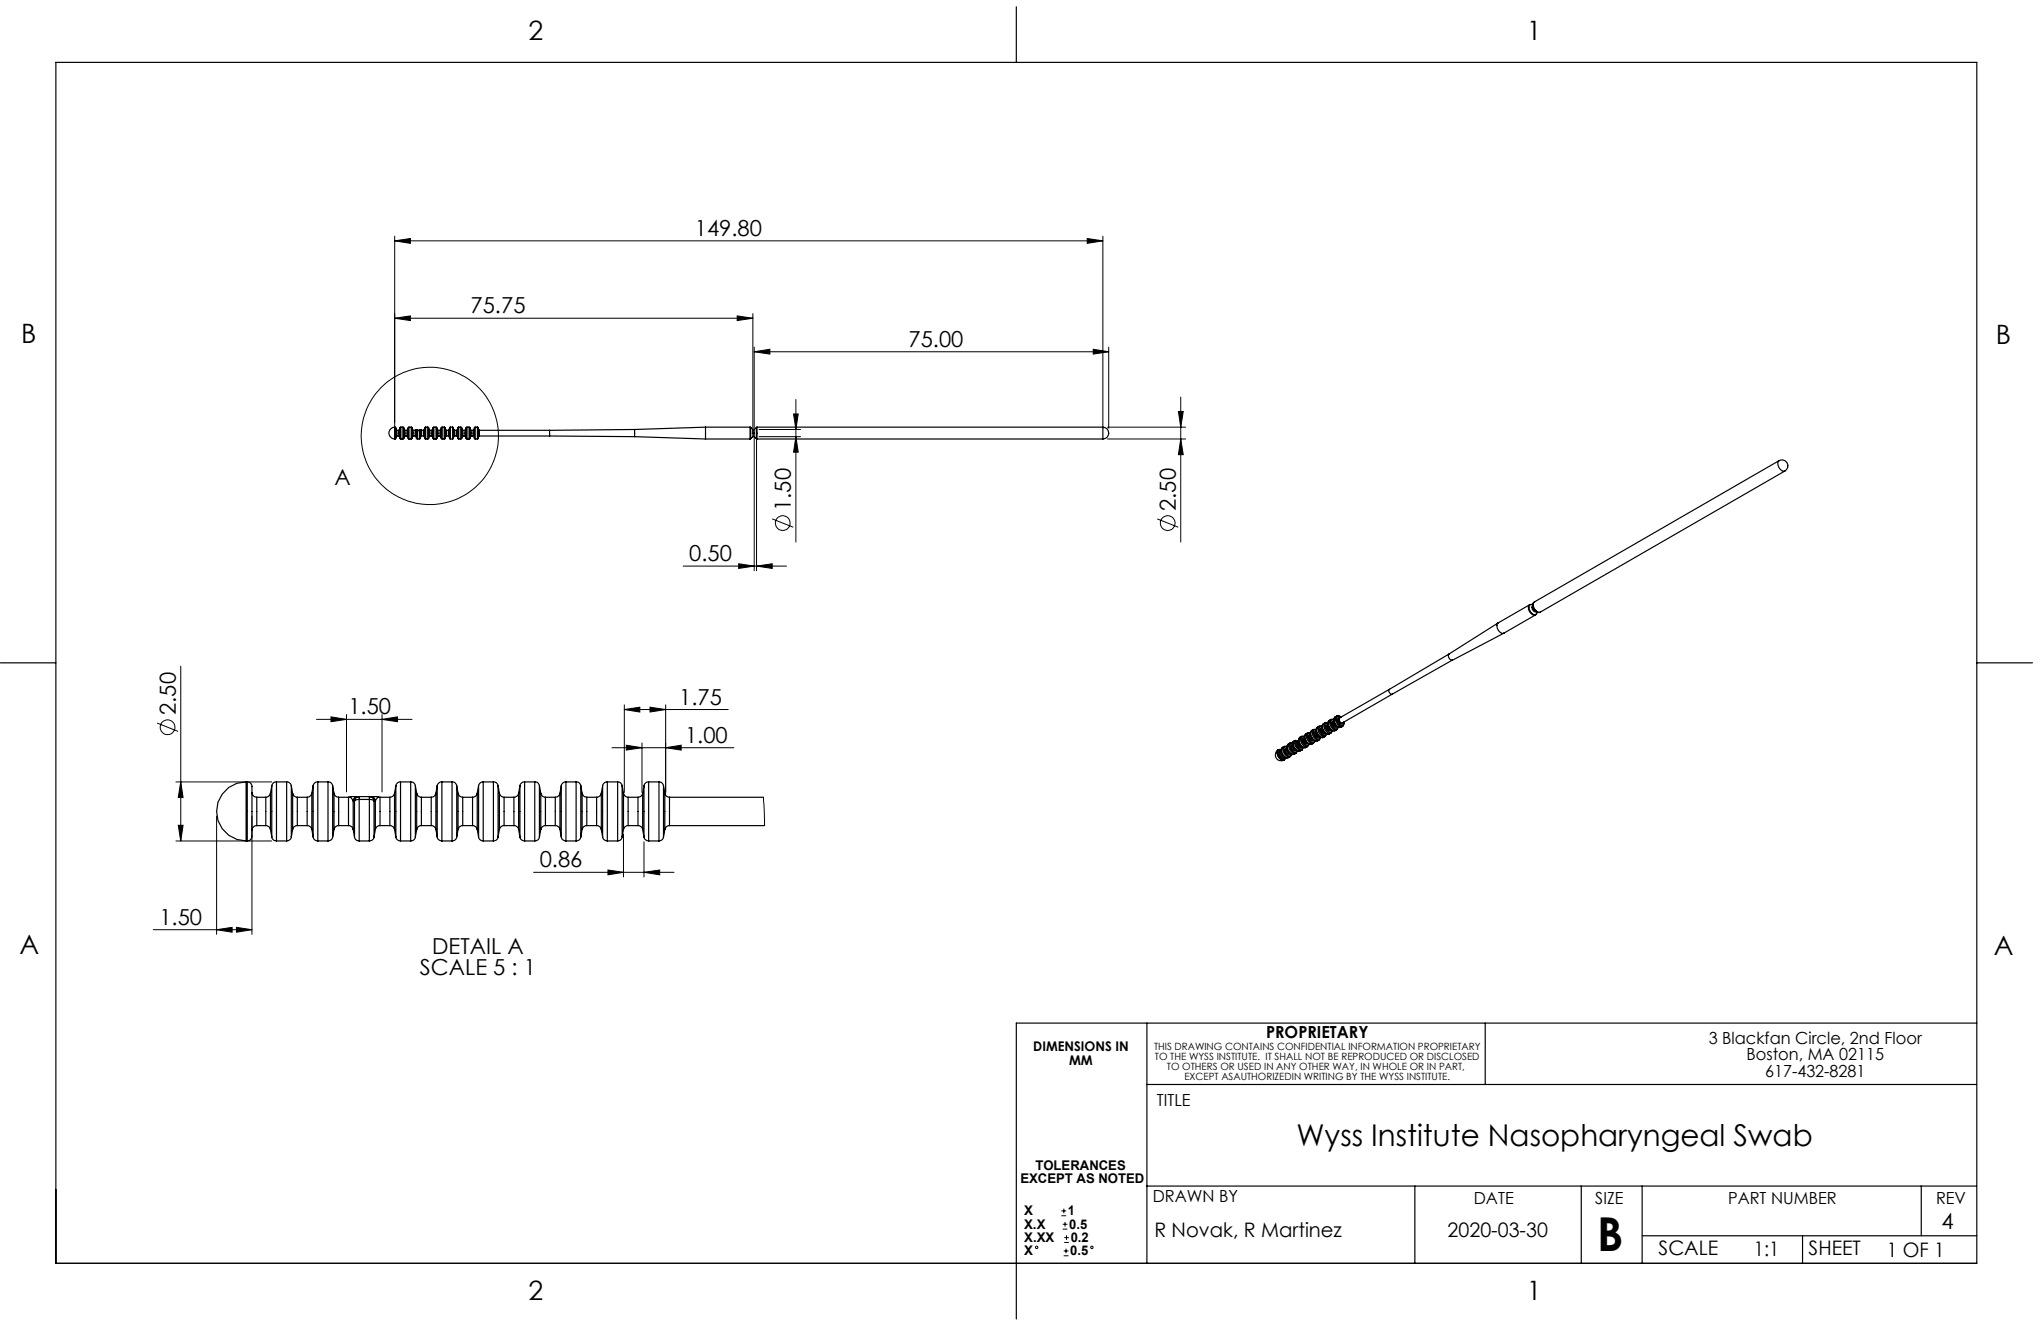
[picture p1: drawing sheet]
<svg xmlns="http://www.w3.org/2000/svg" width="432mm" height="279mm" viewBox="0 0 432 279" stroke-linecap="round" stroke-linejoin="round" font-family="sans-serif">
<g fill="none" stroke="#000" stroke-width=".21">
<path d="M83.5 50.9l3.3-.5v1.1zM83.5 50v40.6M83.5 50.9h149.8M230 50.4l3.3 .5-3.3 .6zM233.3 50v40.6M83.5 67.3l3.3-.5v1zM83.5 67.3h75.8M156 66.8l3.3 .5-3.3 .5zM159.3 66.3v25M159.6 74.4l3.3-.5v1zM159.6 73.4v17.2M159.6 74.4h75"/>
<path d="M231.3 73.9l3.3 .5-3.3 .5zM234.6 73.4v17.2M159.6 92.6v28.1M160.1 92.6v28.1M160.6 90.8h8.8M160.6 92.4h8.8M167.9 87.6h1l-.5 3.2zM168.4 92.4l.5 3.2h-1zM168.4 84.5v30.2M234.3 90.3h16.5M234.3 92.9h16.5M249.3 87h1l-.5 3.3z"/>
<path d="M249.8 92.9l.5 3.3h-1zM249.8 84v30.7M144.5 119.7h21.9M156.3 119.2l3.3 .5-3.3 .5zM160.1 119.7l3.3-.5v1zM163.4 109.7l4.4 1.8M244.8 109.7l4.5 1.8M33.2 152.9l4.5 1.8M38.2 140.9v37M67 152.2h20.2M70 151.6l3.3 .6-3.3 .4zM73.3 151.1v16.4"/>
<path d="M80.8 152.2l3.3-.6v1zM80.8 151.1v16.4M129.5 158.2h25.8M132.1 150.1l3.3-.5v1zM132.1 149.1v18.5M132.1 150.1h22M132.5 157.6l3.3 .6-3.3 .4zM135.8 157.1v10.5M137.5 149.6l3.3 .5-3.3 .5zM140.8 158.2l3.3-.6v1zM140.8 149.1v18.5M37.2 177.9h20.3"/>
<path d="M37.2 165.4h20.3M37.7 174.6h1l-.5 3.3zM38.2 165.4l.5 3.3h-1zM45.8 172.6v25M53.3 172.6v25M131.9 176.4v9.1M136.2 178v7.5M161.5 168.6l.2 6M32.4 196.6h20.9M45.8 196.6l3.3-.5v1.1zM50 196.1l3.3 .5-3.3 .6zM112.9 184.5h29.7"/>
<path d="M128.6 184l3.3 .5-3.3 .5zM136.2 184.5l3.4-.5v1zM224.5 257.1h1.1M224.5 256.1h1.1M224.8 260h1M224.8 258.9h1M225.1 255.6v1M225.3 258.4v1M11.8 267.2h406.4M225 265.6h1.1M225 264.6h1.1M225.1 262.8h1"/>
<path d="M225.1 261.8h1M225.5 264.1v1M225.6 261.3v1"/>
<circle cx="90.9" cy="92.2" r="14.5"/>
<circle cx="165.6" cy="110.6" r="1.56"/>
<circle cx="247" cy="110.6" r="1.55"/>
<circle cx="35.4" cy="153.8" r="1.55"/>
<circle cx="219.3" cy="263.8" r=".25"/>
<circle cx="231" cy="263.8" r=".25"/>
</g>
<g fill="none" stroke="#000" stroke-width=".25">
<path d="M11.8 13.2h406.4v254h-406.4zM215 1.4v11.8M83.5 90.3a1.25 1.25 0 0 0-1.2 1.3 1.25 1.25 0 0 0 1.2 1.3M83.5 90.3v2.6M83.5 90.3h.1M83.5 92.9h.1M83.6 90.3l.2 .3v2l-.2 .3M83.6 90.3v2.6M83.8 90.8l.2 .2M84 92.2l-.2 .2M84 91v1.2M84 91h.3"/>
<path d="M84 92.2h.3M84.3 92.2l.3 .2M84.3 91v1.2M84.6 90.8l-.3 .2M84.6 90.8v1.6M84.6 92.4v.3M84.6 92.7l.2 .2M84.6 90.5v2.2M84.6 90.5v.3M84.8 90.3l-.2 .2M84.8 90.3v2.6M84.8 90.3h.4"/>
<path d="M84.8 92.9h.4M85.2 90.3l.2 .2M85.2 90.3v2.6M85.4 92.7l-.2 .2M85.4 90.5v2.2M85.4 90.5l.1 .3M85.5 90.8l.2 .2M85.5 90.8v1.6M85.5 92.4l-.1 .3M85.7 92.2l-.2 .2M85.7 91v1.2M85.7 91h.4"/>
<path d="M85.7 92.2h.4M86.1 92.2l.2 .2M86.1 91v1.2M86.3 90.8l-.2 .2M86.3 90.8v1.6M86.3 92.4l.1 .3M86.4 92.7l.1 .2M86.4 90.5v2.2M86.4 90.5l-.1 .3M86.5 90.3l-.1 .2M86.5 90.3v2.6M86.5 90.3h.5"/>
<path d="M86.5 92.9h.5M87 90.3l.2 .2M87 90.3v2.6M87.2 92.7l-.2 .2M87.2 90.5v2.2M87.2 90.5v.3M87.2 90.8l.2 .2M87.2 90.8v1.6M87.2 92.4v.3M87.4 92.2l-.2 .2M87.4 91v1.2M87.4 91h.4"/>
<path d="M87.4 92.2h.4M87.8 92.2l.3 .2M87.8 91v1.2M87.9 91h-.1M87.9 91h.3M87.9 91l.2 .2M88.1 91.2v1.2M88.1 92.4v.3M88.1 91.2h.1M88.1 92.7l.2 .2M88.1 91.2v1.5M88.2 91l-.1 .2"/>
<path d="M88.2 91h.6M88.3 91.1l-.2 .1M88.3 91.1l-.1-.1-.1 .2M88.3 91.1v1.8M88.3 92.9h.4M88.3 91.1h.4M88.7 91.1l.2 .1M88.7 91.1l.1-.1 .1 .2M88.7 91.1v1.8M88.8 91h.3M88.8 91l.2 .2M88.9 92.7l-.2 .2"/>
<path d="M88.9 91.2v1.5M88.9 91.2h.1M89 91.2v1.2M89 92.4l-.1 .3M89.1 91h.1M89.1 91l-.1 .2M89.2 92.2l-.2 .2M89.2 91v1.2M89.2 91h.4M89.2 92.2h.4M89.6 92.2l.2 .2M89.6 91v1.2"/>
<path d="M89.8 90.8l-.2 .2M89.8 90.8v1.6M89.8 92.4l.1 .3M89.9 92.7l.2 .2M89.9 90.5v2.2M89.9 90.5l-.1 .3M90.1 90.3l-.2 .2M90.1 90.3v2.6M90.1 90.3h.4M90.1 92.9h.4M90.5 90.3l.2 .2M90.5 90.3v2.6"/>
<path d="M90.7 92.7l-.2 .2M90.7 90.5v2.2M90.7 90.5v.3M90.7 90.8l.2 .2M90.7 90.8v1.6M90.7 92.4v.3M90.9 92.2l-.2 .2M90.9 91v1.2M90.9 91h.4M90.9 92.2h.4M91.3 92.2l.2 .2M91.3 91v1.2"/>
<path d="M91.5 90.8l-.2 .2M91.5 90.8v1.6M91.5 92.4l.1 .3M91.6 92.7l.2 .2M91.6 90.5v2.2M91.6 90.5l-.1 .3M91.8 90.3l-.2 .2M91.8 90.3v2.6M91.8 90.3h.5M91.8 92.9h.5M92.3 90.3l.1 .2M92.3 90.3v2.6"/>
<path d="M92.4 92.7l-.1 .2M92.4 90.5v2.2M92.4 90.5l.1 .3M92.5 90.8l.2 .2M92.5 90.8v1.6M92.5 92.4l-.1 .3M92.7 92.2l-.2 .2M92.7 91v1.2M92.7 91h.4M92.7 92.2h.4M93.1 92.2l.2 .2M93.1 91v1.2"/>
<path d="M93.3 90.8l-.2 .2M93.3 90.8v1.6M93.3 92.4v.3M93.3 92.7l.3 .2M93.3 90.5v2.2M93.3 90.5v.3M93.6 90.3l-.3 .2M93.6 90.3v2.6M93.6 90.3h.4M93.6 92.9h.4M94 90.3l.2 .2M94 90.3v2.6"/>
<path d="M94.2 92.7l-.2 .2M94.2 90.5v2.2M94.2 90.5v.3M94.2 90.8l.2 .2M94.2 90.8v1.6M94.2 92.4v.3M94.4 92.2l-.2 .2M94.4 91v1.2M94.4 91h.5M94.4 92.2h.5M94.9 92.2l.1 .2M94.9 91v1.2"/>
<path d="M95 90.8l-.1 .2M95 90.8v1.6M95 92.4l.1 .3M95.1 92.7l.2 .2M95.1 90.5v2.2M95.1 90.5l-.1 .3M95.3 90.3l-.2 .2M95.3 90.3v2.6M95.3 90.3h.4M95.3 92.9h.4M95.7 90.3l.2 .2M95.7 90.3v2.6"/>
<path d="M95.9 92.7l-.2 .2M95.9 90.5v2.2M95.9 90.5l.1 .3M96 90.8l.2 .2M96 90.8v1.6M96 92.4l-.1 .3M96.2 92.2l-.2 .2M96.2 91v1.2M96.2 91h.4M96.2 92.2h.4M96.6 92.2l.2 .2M96.6 91v1.2"/>
<path d="M96.8 90.8l-.2 .2M96.8 90.8v1.6M96.8 92.4v.3M96.8 92.7l.2 .2M96.8 90.5v2.2M96.8 90.5v.3M97 90.3l-.2 .2M97 90.3v2.6M97 90.3h.5M97 92.9h.5M97.5 90.3l.2 .2M97.5 90.3v2.6"/>
<path d="M97.7 92.7l-.2 .2M97.7 90.5v2.2M97.7 90.5l.1 .3M97.8 90.8l.1 .2M97.8 90.8v1.6M97.8 92.4l-.1 .3M97.9 92.2l-.1 .2M97.9 91v1.2M97.9 91h.5M97.9 92.2h.5M98.4 92.2l.1 .2M98.4 91v1.2"/>
<path d="M98.5 90.8l-.1 .2M98.5 90.8v1.6M98.5 92.4l.1 .3M98.6 92.7l.2 .2M98.6 90.5v2.2M98.6 90.5l-.1 .3M98.8 90.3l-.2 .2M98.8 90.3v2.6M98.8 90.3h.4M98.8 92.9h.4M99.2 90.3l.2 .2M99.2 90.3v2.6"/>
<path d="M99.4 92.7l-.2 .2M99.4 90.5v2.2M99.4 90.5l.1 .3M99.5 90.8l.2 .2M99.5 90.8v1.6M99.5 92.4l-.1 .3M99.7 92.2l-.2 .2M99.7 91v1.2M99.7 91h.4M99.7 92.2h.4M100.1 92.2l.2 .2M100.1 91v1.2"/>
<path d="M100.3 90.8l-.2 .2M100.3 90.8v1.6M100.3 92.4l.1 .3M100.4 92.7l.1 .2M100.4 90.5v2.2M100.4 90.5l-.1 .3M100.5 90.3l-.1 .2M100.5 90.3v2.6M100.5 90.3h.5M100.5 92.9h.5M101 90.3l.2 .2M101 90.3v2.6"/>
<path d="M101.2 92.7l-.2 .2M101.2 90.5v2.2M101.2 90.5v.3M101.2 90.8l.2 .2M101.2 90.8v1.6M101.2 92.4v.3M101.4 92.2l-.2 .2M101.4 91v1.2M101.4 91h14.9M101.4 92.2h14.9M116.3 91v1.2M116.3 92.2l18 .2"/>
<path d="M134.3 90.8v1.6M134.3 92.4l15 .5M134.3 90.8l-18 .2M149.3 90.3v2.6M149.3 90.3h9.4M149.3 92.9h9.4M149.3 90.3l-15 .5M158.7 90.3l.1 .1M158.7 90.3v2.6M158.8 92.8l-.1 .1M158.8 90.4v2.4M158.8 90.4l.5 .4"/>
<path d="M159.3 90.8v1.6M159.3 92.4l-.5 .4M159.3 90.8h.3M159.3 92.4h.3M159.6 90.8v1.6M159.6 92.4l.4 .4M160 92.8l.2 .1M160 90.4v2.4M160 90.4l-.4 .4M160.2 90.3l-.2 .1M160.2 90.3v2.6M160.2 90.3h73.1"/>
<path d="M160.2 92.9h73.1M233.3 90.3a1.25 1.25 0 0 1 1.3 1.3 1.25 1.25 0 0 1-1.3 1.3M233.3 90.3v2.6M376.4 97.4a1.26 1.26 0 0 1 1.7 .5 1.26 1.26 0 0 1-.5 1.7M376.4 97.4a1.45 1.45 0 0 0 1.2 2.2M376.4 97.4l-51.8 29.9M377.6 99.6l-51.7 29.9a1.43 1.43 0 0 1-1.3-2.2M306.6 138.3l-12.7 7.5M307.3 139.6l-12.8 7.2M316.9 131.8a1.43 1.43 0 0 0 1.3 2.1M316.9 131.8l-10.3 6.5M318.2 133.9l-10.9 5.7a.88 .88 0 0 1-.7-1.3"/>
<path d="M323.6 127.9l.7 .1M323.6 127.9a1.42 1.42 0 0 0 1.2 2.2M323.6 127.9l-6.7 3.9M324.3 128l.1 .8 .8 .6M324.3 128.1a.8 .8 0 0 0-.1 .9 .8 .8 0 0 0 .8 .4M324.3 128l.2 .8 .4 .5M324.3 128l-.1-.1a.59 .59 0 0 0-.6 .2 .59 .59 0 0 0-.1 .7l.5 .8a.64 .64 0 0 0 1.1 .2l.1-.4M324.4 127.6l-.1 .4M324.6 127.3l-.2 .3-.1 .4M324.8 130.1l-6.6 3.8M324.9 129.3a.8 .8 0 0 0 1 .2M324.9 129.3l.3 .1"/>
<path d="M325.2 129.4l-.1 .4-.3 .3M.1 140.2h11.7M270.4 158.6a1.24 1.24 0 0 0-.4 1.7 1.24 1.24 0 0 0 1.7 .5M270.4 158.6a1.43 1.43 0 0 0 1.3 2.2M270.5 158.6a1.46 1.46 0 0 0 1.2 2.2M270.5 158.6h-.1M271 158.5l-.5 .1M271 158.6h-.2a1.14 1.14 0 0 0-.1 1.2 1.14 1.14 0 0 0 1 .7l.3-.3M271 158.9h-.2a.98 .98 0 0 0 .8 1.4l.2-.2M271.1 159a.71 .71 0 0 0 .6 1M271.4 158.1a1.37 1.37 0 0 0-.1 1.4 1.37 1.37 0 0 0 1.3 .7M271.4 158.1a1.43 1.43 0 0 0 1.2 2.1"/>
<path d="M271.6 157.9l-.2 .2M272.3 157.9a.66 .66 0 0 0-.9 .2 .66 .66 0 0 0 .1 .9l.4 .6a.96 .96 0 0 0 1 .5M272.3 157.9h-.1a.65 .65 0 0 0-.6 .5 .65 .65 0 0 0 .2 .7l.4 .5a.57 .57 0 0 0 1 0v-.1M272.3 158.2a.69 .69 0 0 0-.4 .7 .69 .69 0 0 0 .6 .6h.3l.2-.1M272.3 158.3a.71 .71 0 0 0 .6 1M272.6 157.4a1.41 1.41 0 0 0 .7 2.2l.5-.1M272.9 157.2h.6M272.9 157.2a1.31 1.31 0 0 0 .4 1.9l.5 .3 .3-.1a1.12 1.12 0 0 1-1.7-.9 .94 .94 0 0 1 .2-1.1M272.9 157.2l-.3 .1M273.2 159.5l-.3 .6M273.5 157.2a.38 .38 0 0 0-.6 .3 1.33 1.33 0 0 0 1.2 1.6l.4-.3-.4 .5M273.5 157.5h-.2a.9 .9 0 0 0 .8 1.3l.1-.2"/>
<path d="M273.5 157.6a.71 .71 0 0 0 .6 1M273.6 156.9a1.54 1.54 0 0 0 1.4 2l.1-.1M273.6 156.8v.1M273.6 156.8a1.53 1.53 0 0 0 1.5 2l.3-.2M273.9 156.7h.3M273.9 156.7a1.58 1.58 0 0 0 1.5 1.9M274 156.6h.1M274 156.6l-.4 .2M274 156.6l-.1 .1M274.1 156.6l.1 .1M274.1 156.6l.4 .1M274.2 156.7a1.39 1.39 0 0 0 1.2 1.7l.3-.3"/>
<path d="M274.2 156.7l.3 .1M274.5 156.7l.3 .1M274.5 156.7h.1M274.5 156.7v.1M274.5 156.8a.85 .85 0 0 0 .1 .9 .85 .85 0 0 0 .8 .3v-.1M274.5 156.8h.3a.67 .67 0 0 0 .6 1.1M275.1 155.9a1.37 1.37 0 0 0-.1 1.5 1.37 1.37 0 0 0 1.3 .7M275.1 155.9a1.42 1.42 0 0 0 1.2 2.2M275.4 155.8h.6h-.3a1.19 1.19 0 0 0 .7 1.9l.4-.1 .1-.3M275.4 158.6h.1M275.4 155.8a1.42 1.42 0 0 0 1.2 2.1M275.4 155.8l-.3 .1"/>
<path d="M275.7 158.1l-.4 .5M276 156l-.2 .1a.75 .75 0 0 0 0 .9 .75 .75 0 0 0 .9 .2M276 156.1a.69 .69 0 0 0 .6 1.1M276.3 155.2a1.37 1.37 0 0 0-.1 1.5 1.37 1.37 0 0 0 1.4 .7M276.3 155.2a1.43 1.43 0 0 0 1.2 2.2l.3-.2M276.6 155h.6M276.6 155a1.45 1.45 0 0 0 1.2 2.2M276.6 157.9l-.3 .2M276.6 155l-.3 .2M276.9 157.4l-.3 .5M277.2 155.1l-.3-.1a1.22 1.22 0 0 0 .7 2l.4-.1 .1-.3M277.2 155.3l-.2 .1a.86 .86 0 0 0 .8 1.3l.1-.2"/>
<path d="M277.2 155.4a.71 .71 0 0 0 .6 1.1M277.5 154.5a1.39 1.39 0 0 0 1.2 2.2l.1-.1M277.8 154.3h.7M277.8 154.3a1.45 1.45 0 0 0 1.3 2.2 1.35 1.35 0 0 1-1.5-.3 1.35 1.35 0 0 1-.2-1.5l.1-.2M277.8 154.3l-.3 .2M278.2 156.7l-.4 .5M278.4 154.4v-.1a.65 .65 0 0 0-.6 .5 .65 .65 0 0 0 .2 .7l.4 .5a.53 .53 0 0 0 .5 .3 .53 .53 0 0 0 .5-.4M278.5 154.6h-.2a.9 .9 0 0 0 .7 1.4l.2-.2M278.5 154.7a.71 .71 0 0 0 .6 1.1M278.8 153.8a1.36 1.36 0 0 0-.1 1.5 1.36 1.36 0 0 0 1.3 .6M278.8 153.8a1.48 1.48 0 0 0 1.2 2.2l.3-.2M279.1 153.6a1.42 1.42 0 0 0 1.3 2.2l.2-.6"/>
<path d="M279.1 153.6h.6M279.1 153.6l-.3 .2M279.4 155.9l-.3 .6M279.7 153.6h-.1a.65 .65 0 0 0-.6 .5 .65 .65 0 0 0 .2 .7l.2 .2a.64 .64 0 0 0 .5 .6 .64 .64 0 0 0 .7-.4M279.7 153.9h-.2a.9 .9 0 0 0 .8 1.4l.1-.2M279.7 154a.67 .67 0 0 0 .6 1M280 153.1a1.37 1.37 0 0 0-.1 1.5 1.37 1.37 0 0 0 1.4 .6M280 153.1a1.45 1.45 0 0 0 1.3 2.1M280.4 152.9h.6M280.9 152.9h-.3a1.19 1.19 0 0 0 .7 2l.4-.1 .2-.3a.62 .62 0 0 1-.5 .6 .62 .62 0 0 1-.7-.2 1.38 1.38 0 0 1-.4-2l-.3 .2M281 153.2h-.3a.75 .75 0 0 0 0 1 .75 .75 0 0 0 .9 .2M281 153.3a.69 .69 0 0 0 .6 1"/>
<path d="M281.2 152.4a1.37 1.37 0 0 0 0 1.4 1.37 1.37 0 0 0 1.3 .7M281.2 152.4l.4-.2a1.45 1.45 0 0 0 1.2 2.1M281.2 152.4a1.51 1.51 0 0 0 1.2 2.2l.1-.1M281.6 155l-.3 .2M281.6 152.2h.6M282.2 152.2h-.3a1.22 1.22 0 0 0 .6 2h.3l.3-.4M282.2 152.5a.69 .69 0 0 0-.4 .7 .69 .69 0 0 0 .6 .6h.4l.1-.1M282.2 152.5a.71 .71 0 0 0 .6 1.1M282.5 151.7a1.38 1.38 0 0 0 .4 2l.5 .2 .3-.1M282.8 151.4l-.3 .2M282.8 151.4a.76 .76 0 0 1 .9 .3M282.8 151.4a1.43 1.43 0 0 0 1.2 2.3l.1-.1a1.12 1.12 0 0 1-1.8-.9 .9 .9 0 0 1 .2-1.1"/>
<path d="M282.8 154.3l-.3 .2M283.1 153.8l-.3 .5M283.5 151.8h-.3a.9 .9 0 0 0 .8 1.3l.1-.3M283.7 151.7l-.4-.2a.65 .65 0 0 0-.6 .4 .65 .65 0 0 0 .2 .7l.2 .3a.62 .62 0 0 0 .6 .6 .62 .62 0 0 0 .6-.6v-.2M284.3 152.7v.4l-.2 .5M293.9 145.8a.69 .69 0 0 0 .6 1M293.9 145.8l-10.5 6a.71 .71 0 0 0 .6 1.1l10.5-6.1M418.2 140.2h11.8M52.1 165.4a6.2 6.2 0 0 0-6.3 6.2 6.2 6.2 0 0 0 6.3 6.3M52.1 165.4v12.5M52.1 165.4h.2M52.1 177.9h.2"/>
<path d="M52.3 165.4a.98 .98 0 0 1 1 1.1v10.2a1.05 1.05 0 0 1-1 1.2M52.3 165.4v12.5M53.3 167.6a1.09 1.09 0 0 0 1 1M54.3 174.6a1.02 1.02 0 0 0-1 1M54.3 168.6v6M54.3 168.6h1.9M54.3 174.6h1.9M56.2 174.6a.97 .97 0 0 1 1 .8M56.2 168.6v6M57.2 167.8a1.05 1.05 0 0 1-1 .8M57.2 167.8v7.6M57.2 175.4l.3 1.6"/>
<path d="M57.5 177a.97 .97 0 0 0 1 .9M57.5 166.2v10.8M57.5 166.2l-.3 1.6M58.5 165.4a.91 .91 0 0 0-1 .8M58.5 165.4v12.5M58.5 165.4h2.1M58.5 177.9h2.1M60.6 165.4a.97 .97 0 0 1 1 .8M60.6 165.4v12.5M61.6 177a1.05 1.05 0 0 1-1 .9M61.6 166.2v10.8M61.6 166.2l.3 1.6"/>
<path d="M61.9 167.8a1.05 1.05 0 0 0 1 .8M61.9 167.8v7.6M61.9 175.4l-.3 1.6M62.9 174.6a.97 .97 0 0 0-1 .8M62.9 168.6v6M62.9 168.6h2.1M62.9 174.6h2.1M65 174.6a.97 .97 0 0 1 1 .8M65 168.6v6M66 167.8a1.05 1.05 0 0 1-1 .8M66 167.8v7.6M66 175.4l.3 1.6"/>
<path d="M66.3 177a.97 .97 0 0 0 .9 .9M66.3 166.2v10.8M66.3 166.2l-.3 1.6M67.2 165.4a.91 .91 0 0 0-.9 .8M67.2 165.4v12.5M67.2 165.4h2.2M67.2 177.9h2.2M69.4 165.4a.91 .91 0 0 1 1 .8M69.4 165.4v12.5M70.4 177a.97 .97 0 0 1-1 .9M70.4 166.2v10.8M70.4 166.2l.3 1.6"/>
<path d="M70.7 167.8a1.05 1.05 0 0 0 .9 .8M70.7 167.8v7.6M70.7 175.4l-.3 1.6M71.6 174.6a.97 .97 0 0 0-.9 .8M71.6 168.6v6M71.6 168.6h2.1M71.6 174.6h2.1M73.7 174.6a.97 .97 0 0 1 1 .8M73.7 168.6v6M74.1 168.6h-.4M74.1 168.6l.6 .8M74.7 169.4v6"/>
<path d="M74.7 175.4l.3 1.6M74.7 169.4h.3M75 177a.97 .97 0 0 0 1 .9M75 169.4v7.6M75.7 168.5l-1.6 .1M75.7 168.5a.96 .96 0 0 0-1 .9M75.7 168.5h2.7M76 169.1h-.5l-.5 .3M76 169.1v-.5a.77 .77 0 0 0-1 .8M76 169.1v8.8M76 177.9h2.1M76 169.1h2.1"/>
<path d="M78.1 169.1h.6l.4 .3M78.1 169.1v-.5a.77 .77 0 0 1 1 .8M78.1 169.1v8.8M78.4 168.5a.96 .96 0 0 1 1 .9M78.4 168.5h1.3M79.1 177a.97 .97 0 0 1-1 .9M79.1 169.4v7.6M79.1 169.4h.3M79.4 169.4v6M79.4 175.4l-.3 1.6M79.7 168.5l.3 .1M80 168.6h.4"/>
<path d="M80 168.6l-.6 .8M80.4 174.6a.97 .97 0 0 0-1 .8M80.4 168.6v6M80.4 168.6h2.1M80.4 174.6h2.1M82.5 174.6a.97 .97 0 0 1 1 .8M82.5 168.6v6M83.5 167.8a1.05 1.05 0 0 1-1 .8M83.5 167.8v7.6M83.5 175.4l.2 1.6M83.7 177a.97 .97 0 0 0 1 .9M83.7 166.2v10.8"/>
<path d="M83.7 166.2l-.2 1.6M84.7 165.4a.91 .91 0 0 0-1 .8M84.7 165.4v12.5M84.7 165.4h2.2M84.7 177.9h2.2M86.9 165.4a.91 .91 0 0 1 1 .8M86.9 165.4v12.5M87.9 177a.97 .97 0 0 1-1 .9M87.9 166.2v10.8M87.9 166.2l.3 1.6M88.2 167.8a1.05 1.05 0 0 0 .9 .8M88.2 167.8v7.6"/>
<path d="M88.2 175.4l-.3 1.6M89.1 174.6a.97 .97 0 0 0-.9 .8M89.1 168.6v6M89.1 168.6h2.1M89.1 174.6h2.1M91.2 174.6a.97 .97 0 0 1 1 .8M91.2 168.6v6M92.2 167.8a1.05 1.05 0 0 1-1 .8M92.2 167.8v7.6M92.2 175.4l.3 1.6M92.5 177a1.05 1.05 0 0 0 1 .9M92.5 166.2v10.8"/>
<path d="M92.5 166.2l-.3 1.6M93.5 165.4a.97 .97 0 0 0-1 .8M93.5 165.4v12.5M93.5 165.4h2.1M93.5 177.9h2.1M95.6 165.4a.91 .91 0 0 1 1 .8M95.6 165.4v12.5M96.6 177a.97 .97 0 0 1-1 .9M96.6 166.2v10.8M96.6 166.2l.3 1.6M96.9 167.8a1.05 1.05 0 0 0 1 .8M96.9 167.8v7.6"/>
<path d="M96.9 175.4l-.3 1.6M97.9 174.6a.97 .97 0 0 0-1 .8M97.9 168.6v6M97.9 168.6h2.1M97.9 174.6h2.1M100 174.6a.97 .97 0 0 1 1 .8M100 168.6v6M101 167.8a1.05 1.05 0 0 1-1 .8M101 167.8v7.6M101 175.4l.2 1.6M101.2 177a1.05 1.05 0 0 0 1 .9M101.2 166.2v10.8"/>
<path d="M101.2 166.2l-.2 1.6M102.2 165.4a.97 .97 0 0 0-1 .8M102.2 165.4v12.5M102.2 165.4h2.2M102.2 177.9h2.2M104.4 165.4a.91 .91 0 0 1 1 .8M104.4 165.4v12.5M105.4 177a.97 .97 0 0 1-1 .9M105.4 166.2v10.8M105.4 166.2l.3 1.6M105.7 167.8a1.05 1.05 0 0 0 .9 .8M105.7 167.8v7.6"/>
<path d="M105.7 175.4l-.3 1.6M106.6 174.6a.97 .97 0 0 0-.9 .8M106.6 168.6v6M106.6 168.6h2.1M106.6 174.6h2.1M108.7 174.6a.97 .97 0 0 1 1 .8M108.7 168.6v6M109.7 167.8a1.05 1.05 0 0 1-1 .8M109.7 167.8v7.6M109.7 175.4l.3 1.6M110 177a1.05 1.05 0 0 0 1 .9M110 166.2v10.8"/>
<path d="M110 166.2l-.3 1.6M111 165.4a.97 .97 0 0 0-1 .8M111 165.4v12.5M111 165.4h2.1M111 177.9h2.1M113.1 165.4a.91 .91 0 0 1 1 .8M113.1 165.4v12.5M114.1 177a.97 .97 0 0 1-1 .9M114.1 166.2v10.8M114.1 166.2l.3 1.6M114.4 167.8a1.05 1.05 0 0 0 1 .8M114.4 167.8v7.6"/>
<path d="M114.4 175.4l-.3 1.6M115.4 174.6a.97 .97 0 0 0-1 .8M115.4 168.6v6M115.4 168.6h2.1M115.4 174.6h2.1M117.5 174.6a.97 .97 0 0 1 1 .8M117.5 168.6v6M118.5 167.8a1.05 1.05 0 0 1-1 .8M118.5 167.8v7.6M118.5 175.4l.2 1.6M118.7 177a1.05 1.05 0 0 0 1 .9M118.7 166.2v10.8"/>
<path d="M118.7 166.2l-.2 1.6M119.7 165.4a.97 .97 0 0 0-1 .8M119.7 165.4v12.5M119.7 165.4h2.2M119.7 177.9h2.2M121.9 165.4a.91 .91 0 0 1 1 .8M121.9 165.4v12.5M122.9 177a.97 .97 0 0 1-1 .9M122.9 166.2v10.8M122.9 166.2l.3 1.6M123.2 167.8a1.05 1.05 0 0 0 .9 .8M123.2 167.8v7.6"/>
<path d="M123.2 175.4l-.3 1.6M124.1 174.6a.97 .97 0 0 0-.9 .8M124.1 168.6v6M124.1 168.6h2.1M124.1 174.6h2.1M126.2 174.6a.97 .97 0 0 1 1 .8M126.2 168.6v6M127.2 167.8a1.05 1.05 0 0 1-1 .8M127.2 167.8v7.6M127.2 175.4l.3 1.6M127.5 177a1.05 1.05 0 0 0 1 .9M127.5 166.2v10.8"/>
<path d="M127.5 166.2l-.3 1.6M128.5 165.4a.97 .97 0 0 0-1 .8M128.5 165.4v12.5M128.5 165.4h2.2M128.5 177.9h2.2M130.7 165.4a.91 .91 0 0 1 .9 .8M130.7 165.4v12.5M131.6 177a.97 .97 0 0 1-.9 .9M131.6 166.2v10.8M131.6 166.2l.3 1.6M131.9 167.8a1.05 1.05 0 0 0 1 .8M131.9 167.8v7.6"/>
<path d="M131.9 175.4l-.3 1.6M132.9 174.6a.97 .97 0 0 0-1 .8M132.9 168.6v6M132.9 168.6h2.1M132.9 174.6h2.1M135 174.6a.97 .97 0 0 1 1 .8M135 168.6v6M136 167.8a1.05 1.05 0 0 1-1 .8M136 167.8v7.6M136 175.4l.2 1.6M136.2 177a1.05 1.05 0 0 0 1 .9M136.2 166.2v10.8"/>
<path d="M136.2 166.2l-.2 1.6M137.2 165.4a.97 .97 0 0 0-1 .8M137.2 165.4v12.5M137.2 165.4h2.2M137.2 177.9h2.2M139.4 165.4a.91 .91 0 0 1 1 .8M139.4 165.4v12.5M140.4 177a.97 .97 0 0 1-1 .9M140.4 166.2v10.8M140.4 166.2l.3 1.6M140.7 167.8a1.05 1.05 0 0 0 .9 .8M140.7 167.8v7.6"/>
<path d="M140.7 175.4l-.3 1.6M141.6 174.6a.97 .97 0 0 0-.9 .8M141.6 168.6v6M141.6 168.6h19.9M141.6 174.6h20.1M271.7 160.7v.1M272 160.3l-.3 .4M272.9 160.1l-.3 .1M242.6 216.4v50.8M314.2 216.4v13M418.2 216.4h-203.2v62.6M242.6 229.4h175.4"/>
<path d="M242.6 250.9h175.4M299.3 250.9v16.3M334.5 250.9v16.3M347.4 250.9v16.3M406.5 250.9v10.5M347.4 261.4h70.8M381.4 261.4v5.8"/>
</g>
<g fill="#000">
<path d="M83.5 50.9l3.3-.5v1.1zM230 50.4l3.3 .5-3.3 .6z"/>
<path d="M156 66.8l3.3 .5-3.3 .5zM83.5 67.3l3.3-.5v1zM136.2 184.5l3.4-.5v1zM128.6 184l3.3 .5-3.3 .5z"/>
<path d="M231.3 73.9l3.3 .5-3.3 .5zM159.6 74.4l3.3-.5v1zM160.1 119.7l3.3-.5v1zM156.3 119.2l3.3 .5-3.3 .5zM50 196.1l3.3 .5-3.3 .6zM45.8 196.6l3.3-.5v1.1z"/>
<path d="M167.9 87.6h1l-.5 3.2zM168.4 92.4l.5 3.2h-1z"/>
<path d="M249.3 87h1l-.5 3.3zM249.8 92.9l.5 3.3h-1z"/>
<path d="M132.5 157.6l3.3 .6-3.3 .4zM140.8 158.2l3.3-.6v1zM70 151.6l3.3 .6-3.3 .4zM80.8 152.2l3.3-.6v1z"/>
<path d="M137.5 149.6l3.3 .5-3.3 .5zM132.1 150.1l3.3-.5v1z"/>
<path d="M37.7 174.6h1l-.5 3.3zM38.2 165.4l.5 3.3h-1z"/>
</g>
<text font-size="9.9" x="337.9" y="264.6">B</text>
<text font-size="6.3" x="274.3" y="242.4">Wyss Institute Nasopharyngeal Swab</text>
<g font-size="5.6">
<text x="111.8" y="8.5">2</text>
<text x="323" y="8.5">1</text>
<text x="4.5" y="72.6">B</text>
<text x="422.3" y="72.8">B</text>
<text x="4.1" y="201.8">A</text>
<text x="421.8" y="201.9">A</text>
<text x="111.8" y="275">2</text>
<text x="323" y="275">1</text>
</g>
<g font-size="4.7">
<text x="147" y="49.9">149.80</text>
<text x="99.6" y="66.3">75.75</text>
<text x="192.2" y="73.4">75.00</text>
<text x="70.7" y="102.6">A</text>
<text x="167.3" y="108.1" transform="rotate(-90 167.3 108.1)">1.50</text>
<text x="248.8" y="108.1" transform="rotate(-90 248.8 108.1)">2.50</text>
<text x="145.8" y="118.7">0.50</text>
<text x="143.7" y="149.1">1.75</text>
<text x="37.2" y="151.2" transform="rotate(-90 37.2 151.2)">2.50</text>
<text x="73.7" y="151.1">1.50</text>
<text x="144.9" y="157.1">1.00</text>
<text x="114.2" y="183.5">0.86</text>
<text x="33.7" y="195.6">1.50</text>
<text x="91.4" y="201.7">DETAIL A</text>
<text x="88.8" y="206.2">SCALE 5 : 1</text>
<text x="410.7" y="259.9">4</text>
</g>
<g font-size="4.2">
<text x="244.2" y="261.7">R Novak, R Martinez</text>
<text x="306.3" y="261.7">2020-03-30</text>
<text x="350.9" y="265.4">SCALE</text>
<text x="371.1" y="265.7">1:1</text>
<text x="382.6" y="265.4">SHEET</text>
<text x="399.2" y="265.8">1 OF 1</text>
</g>
<g font-size="3.5">
<text x="267.9" y="219.6">PROPRIETARY</text>
<text x="361.5" y="220.8">3 Blackfan Circle, 2nd Floor</text>
<text x="369.5" y="224.3">Boston, MA 02115</text>
<text x="373.4" y="227.8">617-432-8281</text>
<text x="244.7" y="233.9">TITLE</text>
<text x="243.9" y="254.1">DRAWN BY</text>
<text x="311.8" y="254.6">DATE</text>
<text x="337.5" y="254.6">SIZE</text>
<text x="365.6" y="254.6">PART NUMBER</text>
<text x="409.6" y="254.6">REV</text>
</g>
<g font-size="2.8">
<text x="218.6" y="222.3">DIMENSIONS IN</text>
<text x="226.2" y="225.2">MM</text>
<text x="215.9" y="250.3">EXCEPT AS NOTED</text>
<text x="219" y="247.5">TOLERANCES</text>
<text x="216.7" y="257">X</text>
<text x="225.9" y="257">1</text>
<text x="216.7" y="259.9">X.X</text>
<text x="216.7" y="262.7">X.XX</text>
<text x="226.2" y="259.9">0.5</text>
<text x="226.5" y="262.7">0.2</text>
<text x="216.7" y="265.5">X</text>
<text x="226.4" y="265.5">0.5</text>
</g>
<g font-size="2.1">
<text x="244.1" y="222.1">THIS DRAWING CONTAINS CONFIDENTIAL INFORMATION PROPRIETARY</text>
<text x="244.3" y="224.2">TO THE WYSS INSTITUTE. IT SHALL NOT BE REPRODUCED OR DISCLOSED</text>
<text x="246.9" y="226.3">TO OTHERS OR USED IN ANY OTHER WAY, IN WHOLE OR IN PART,</text>
<text x="250.6" y="228.4">EXCEPT ASAUTHORIZEDIN WRITING BY THE WYSS INSTITUTE.</text>
</g>
</svg>
